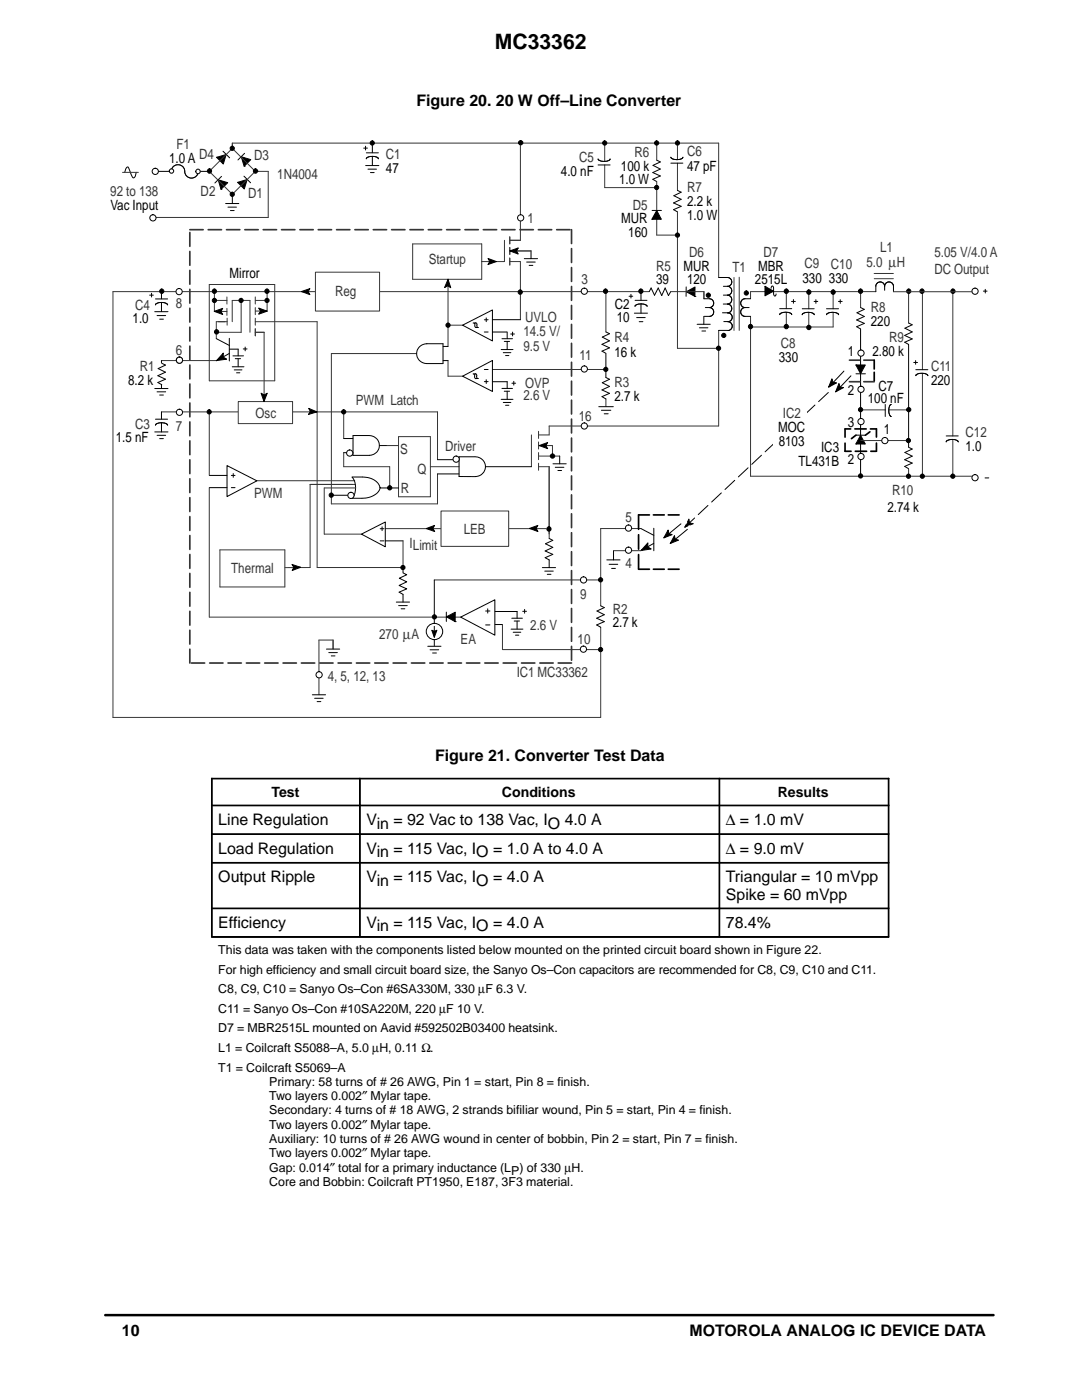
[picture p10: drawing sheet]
<svg xmlns="http://www.w3.org/2000/svg" width="216mm" height="279mm" viewBox="0 0 216 279" stroke-linecap="round" stroke-linejoin="round" font-family="sans-serif">
<path d="M21 262.5h177.2" fill="none" stroke="#000" stroke-width=".5"/>
<path d="M24.9 34.4l.3-.9 .3-.2 .9 2 .2 .2a1.25 1.25 0 0 0 .6-1.1" fill="none" stroke="#000" stroke-width=".2"/>
<path d="M32.2 82.2h55.1" fill="none" stroke="#363539" stroke-width=".2"/>
<path d="M47.5 80.1h10.9v4.4h-10.9z" fill="#fff"/>
<path d="M22.5 58.2h107M47.5 80.1h10.9v4.4h-10.9z" fill="none" stroke="#363539" stroke-width=".2"/>
<path d="M62.9 54.3h12.8v7.8h-12.8z" fill="#fff"/>
<g fill="none" stroke="#363539" stroke-width=".2">
<path d="M24.4 34.4h3.2M46.4 28.6v1M46.4 28.6h97v26.8M50.9 34.2h2.6v9.2h-22.3M103.8 28.6v19.4h-2.1M41.8 56.8h13v19.2h-13zM42.8 58.2v3.9M43.2 60h2.1M45.3 59.3v1.4M48.1 60v6.3h-4.9M50.9 60h2.2M50.9 59.3v1.4"/>
<path d="M53.3 58.2v3.9M62.9 54.3h12.8v7.8h-12.8zM82.3 48.7h13.8v7h-13.8zM89.4 55.7v13.4M100.7 48v4.2h-4.6M101.7 52.2h2.1v11.6M101.7 50.1h4.3M101.7 47.3v1.4M101.7 49.4v1.4M101.7 51.5v1.4M120.9 58.2v8M140.5 58.2v1.4"/>
<path d="M146.5 55.4v10.5M147.5 55.3v10.6M174.8 58.2h-25v1.4M32.2 72h11M43.2 62.2h2.1M45.3 61.5v1.4M45.3 64.2h-2.1v3.4M45.3 63.5v1.4M46.3 64.2v-4.2h3.6v6.3M50.9 64.2h12.4v49.1M50.9 66.3h1.8v12.7M50.9 62.1h2.2"/>
<path d="M50.9 61.4v1.4M50.9 63.5v1.4M50.9 65.6v1.4M83.1 70.6h-17v30h21.2v-6M89.4 72v3.1h5.3M89.4 64.9h5.3M97.7 73.7h22.8M120.9 79.6v1.6M143.4 65.9v19.1h-33.8v1.8h-2.1M149.8 63.1v31.9M149.8 65.3h16.4M41.8 82.2v12.7"/>
<path d="M41.8 97.3v25.9h54.3M50.1 95.9h20.7M64.7 97.4v9.2h7.4M68.6 82.2v5.3M68.6 90.3v2.8h9.2v4.3M70.9 96.7h-9v16.6h-5.1M77.1 88.9h2.4M79.5 87.1h6.4v12h-6.4zM85.9 93.1h5.7M87.3 82.2v9.5M106 86.8v6.3M107.5 88.9h2.7v2.1"/>
<path d="M107.5 93.1h2.1v14.3M107.5 91h4.2M107.5 86.1v1.4M107.5 88.2v1.4M107.5 90.3v1.4M107.5 92.4v1.5M43.9 109.7h12.9v7.4h-12.9zM76.6 105.5h32.4M86.7 115.7h33.2M119.9 105.5v15.4M66.5 129.5v-1.8h-2.9v11M100.3 129.6h19.6"/>
<path d="M119.9 125.2v18"/>
</g>
<g fill="none" stroke="#000" stroke-width=".2">
<path d="M31 34.2h2.7M34.3 33.7l.6-.7a1.36 1.36 0 0 1 1.8 .6l.2 .6M36.9 34.2a1.35 1.35 0 0 0 1 1.3 1.35 1.35 0 0 0 1.6-.8M40 34.2h1.9M73 33h2.6M73.1 30.5h2.4M73.1 31.7h.1M73.4 33.8h1.7M73.9 34.4h.8M74.3 28.6v1.9M74.3 31.2v1.8M74.3 31.2l.8 .1 .4 .3"/>
<path d="M74.3 31.2l-.9 .2-.3 .3M75.5 31.6h.1M75.5 31.6v.1M31 59.7h2.4M32.2 58.2v1.4M104.6 51.6h2.7M105.1 52.3h1.7M105.6 53h.7M106 50.1v1.5M126.7 59.9h2.4M127.9 58.5v1.4M30.9 62.2h2.6"/>
<path d="M30.9 77.5h2.6M31 60.9a1.75 1.75 0 0 1 2.4-.1v.1M31.3 63h1.8M31.3 78.2h1.8M31.9 63.7h.7M31.9 78.8h.7M32.2 60.4v1.8M32.2 72v.4M32.2 76.7v.8M43.2 67.6l2.6 1.3M44 71.5l-.8 .5M45.8 67.5v4.5"/>
<path d="M45.8 70.5l-2.6 1.5M45.8 69.7h1.7M126.6 62.5h2.6M127 63.4h1.7M127.5 64.2h.8M127.9 60.6v1.9M127.9 60.6l.8 .2 .4 .3M127.9 60.6l-.8 .2-.4 .3M30.9 86.2h2.6M31 83.7h2.4M31.1 84.7l-.1 .2M31.1 84.7h.1"/>
<path d="M31.3 86.9h1.8M31.9 87.5h.7M32.2 82.2v1.4M32.2 84.4v1.8M32.2 84.4l.8 .1 .4 .4M32.2 84.4l-1.1 .3M87.3 94.6h4.3M87.3 91.7h4.3M91.6 91.2v3.9h3.3M91.6 91.2h3.2M94.8 91.2a1.97 1.97 0 0 1 2.1 1.9 1.97 1.97 0 0 1-2.1 2M96.9 93.1h9.1"/>
<path d="M86.7 115.7v8.7M65.1 129.5h2.7M65.6 130.2h1.7M66.1 130.9h.7M86.2 125.8l.5 .2 .5-.2-.5 1.4zM86.7 125v2.2M86.7 127.6v1.3"/>
<circle cx="34.2" cy="34.1" r=".44"/>
<circle cx="39.5" cy="34.2" r=".45"/>
<circle cx="86.7" cy="126" r="1.63"/>
</g>
<path d="M37.9 45.8h76.1M114 132.3h-76.1" fill="none" stroke="#363539" stroke-width=".34" stroke-dasharray="2.7 1"/>
<path d="M114 45.8v86.5M37.9 132.3v-86.5" fill="none" stroke="#363539" stroke-width=".34" stroke-dasharray="2.8 1"/>
<path d="M86.2 125.8l.5 .2 .5-.2-.5 1.4z" fill="#000"/>
<g fill="#000" stroke="#000" stroke-width=".2">
<path d="M44.6 70.5l-.1 .8 .7 .4-2 .3z" fill-rule="evenodd"/>
<circle cx="74.3" cy="28.5" r=".42"/>
</g>
<circle cx="35.7" cy="58.2" r=".62" fill="#fff"/>
<circle cx="35.7" cy="58.2" r=".62" fill="none" stroke="#000" stroke-width=".2"/>
<circle cx="35.8" cy="71.9" r=".62" fill="#fff"/>
<circle cx="35.8" cy="71.9" r=".62" fill="none" stroke="#000" stroke-width=".2"/>
<circle cx="35.8" cy="71.9" r=".62" fill="#fff"/>
<circle cx="35.8" cy="71.9" r=".62" fill="none" stroke="#000" stroke-width=".2"/>
<circle cx="35.8" cy="82.3" r=".62" fill="#fff"/>
<g fill="none" stroke="#000" stroke-width=".2">
<path d="M152.6 57.2h.1M153.9 57.5l.1-.4h.2l.3 1.9h.2l.2-.3M96.8 122h6.4M96.8 124.6h3.5"/>
<circle cx="35.8" cy="82.3" r=".62"/>
</g>
<path d="M152.6 57.2l1.8 .9-1.8 .9z" fill="#000" stroke="#000" stroke-width=".2"/>
<path d="M92.3 75.1l6 3v-6.2z" fill="#fff"/>
<path d="M92.3 75.1l6-3.2v6.2zM94.4 74.6h.6M94.5 74.6l.2 .3a.48 .48 0 0 0 .3 .7M94.8 74.6l.3 .1v.6l.2 .2M94.9 75.5h.6M96.6 76.2h.8M96.6 73.7h.8M97 75.8v.7M98.2 76.2h3" fill="none" stroke="#000" stroke-width=".2"/>
<path d="M92.3 64.9l6-3v6.1z" fill="#fff"/>
<path d="M92.3 64.9l6-3v6.1zM94.4 64.5h.6M94.6 64.5l.2 .3a.38 .38 0 0 0 .3 .6M94.9 64.4l.2 .1 .1 .6 .1 .3M94.9 65.4h.6M96.6 63.8h.8M96.6 66.3h.8M97 63.4v.8M98.2 63.8h5.6M98.2 66.3h2.9" fill="none" stroke="#000" stroke-width=".2"/>
<path d="M45.3 92.9v6.2l6-3.1z" fill="#fff"/>
<g fill="none" stroke="#000" stroke-width=".2">
<path d="M48.7 33.2h.1M48.8 30.6l-1.3 1.3M85.1 68.6h3.3v4h-3.2a1.98 1.98 0 0 1-2.1-2 1.98 1.98 0 0 1 2.1-2M88.4 69.1h1M88.4 72h1M120.9 70.6v4.7l.7 .4-1.4 .7 1.4 .7-1.5 .7 1.5 .7-1.5 .7 .8 .4M120.9 66.2l.7 .4-1.4 .7 1.4 .7-1.5 .7 1.5 .7-1.5 .7 .8 .4M41.8 94.9h3.5M41.8 97.3h3.5M45.3 92.9l6 3.1-6 3.1zM46.2 94.9h.7M46.2 97.3h.7"/>
<path d="M46.5 94.5v.8M66.1 98.8h4.6M68.6 90.3h1.8M68.6 87.5h1.8M70.3 95.2a3.5 3.5 0 0 1 0 4.2 9 9 0 0 0 3.3-.1 2.86 2.86 0 0 0 2.3-2M70.3 95.2h2a3.3 3.3 0 0 1 3.5 2.1M73.6 90.9a1.98 1.98 0 0 0 2.1-2 1.98 1.98 0 0 0-2.1-2h-3.1l-.1 4h3.3M75.7 88.9h1.4M75.9 97.4h3.6M80.4 113.3v1l.8 .4-1.5 .7 1.5 .7-1.6 .7 1.6 .7-1.6 .7 .8 .4"/>
</g>
<g fill="#000" stroke="#000" stroke-width=".2">
<path d="M48.1 31.3l1.9 .6-1.3 1.3z"/>
<circle cx="42.8" cy="58.1" r=".43"/>
<circle cx="42.8" cy="60" r=".42"/>
<circle cx="48.1" cy="60" r=".42"/>
<circle cx="53.3" cy="58.1" r=".43"/>
<circle cx="53.3" cy="60" r=".42"/>
<circle cx="43.2" cy="66.2" r=".43"/>
<circle cx="41.7" cy="82.2" r=".42"/>
<circle cx="66.1" cy="98.8" r=".42"/>
<circle cx="68.6" cy="82.2" r=".42"/>
</g>
<path d="M64.7 97.4h6.3" fill="none" stroke="#363539" stroke-width=".2"/>
<path d="M72.1 106.6l4.8-2.4v4.9z" fill="#fff"/>
<path d="M72.1 106.6l4.8-2.4v4.9zM75.9 107.9h.7M75.9 105.5h.7M76.2 105.1v.8M76.9 107.9h3.5M80.4 118.6v1.6M79.1 120.2h2.6M79.5 120.9h1.8M80 121.5h.8" fill="none" stroke="#000" stroke-width=".2"/>
<path d="M80.4 107.9v5.4h-17.1" fill="none" stroke="#363539" stroke-width=".2"/>
<circle cx="80.4" cy="113.3" r=".42" fill="#000" stroke="#000" stroke-width=".2"/>
<circle cx="70" cy="98.9" r=".62" fill="#fff"/>
<g fill="none" stroke="#000" stroke-width=".2">
<path d="M85.4 129h2.6M85.8 129.7h1.7M86.3 130.3h.8"/>
<circle cx="70" cy="98.9" r=".62"/>
</g>
<circle cx="63.7" cy="134.7" r=".62" fill="#fff"/>
<g fill="none" stroke="#000" stroke-width=".2">
<path d="M108.2 113.3h2.7M108.7 114h1.7M109.2 114.6h.7M109.6 107.5l.7 .3-1.5 .7 1.5 .7-1.5 .8 1.5 .6-1.5 .7 .8 .4v1.6M62.3 138.7h2.7M62.8 139.4h1.7M63.3 140h.7"/>
<circle cx="63.7" cy="134.7" r=".62"/>
</g>
<path d="M100.3 124.6v5" fill="none" stroke="#363539" stroke-width=".2"/>
<g fill="#000" stroke="#000" stroke-width=".2">
<circle cx="86.7" cy="123.1" r=".42"/>
<circle cx="119.8" cy="129.6" r=".42"/>
</g>
<path d="M88 102h13.5v7h-13.5z" fill="#fff"/>
<path d="M88 102h13.5v7h-13.5z" fill="none" stroke="#363539" stroke-width=".2"/>
<g fill="#000" stroke="#000" stroke-width=".2">
<circle cx="110.2" cy="91" r=".43"/>
<circle cx="109.5" cy="105.6" r=".43"/>
</g>
<path d="M110.3 92.6h2.7M110.8 93.3h1.7M111.3 93.9h.8M111.7 91v1.6" fill="none" stroke="#000" stroke-width=".2"/>
<circle cx="116.4" cy="129.6" r=".62" fill="#fff"/>
<circle cx="116.4" cy="129.6" r=".62" fill="none" stroke="#000" stroke-width=".2"/>
<circle cx="116.4" cy="115.7" r=".62" fill="#fff"/>
<circle cx="116.4" cy="115.7" r=".62" fill="none" stroke="#000" stroke-width=".2"/>
<circle cx="116.6" cy="85" r=".62" fill="#fff"/>
<circle cx="116.6" cy="85" r=".62" fill="none" stroke="#000" stroke-width=".2"/>
<circle cx="116.6" cy="73.6" r=".62" fill="#fff"/>
<circle cx="116.6" cy="73.6" r=".62" fill="none" stroke="#000" stroke-width=".2"/>
<circle cx="116.6" cy="58.1" r=".62" fill="#fff"/>
<circle cx="116.6" cy="58.1" r=".62" fill="none" stroke="#000" stroke-width=".2"/>
<circle cx="103.9" cy="43.5" r=".62" fill="#fff"/>
<g fill="none" stroke="#000" stroke-width=".2">
<path d="M125.5 59.1h.8M125.9 58.7v.8M101.9 66.7h.8M102.1 76.5h.8M102.3 66.3v.7M102.5 76.1v.8M155.6 61.6h2.4M155.6 62.8a1.69 1.69 0 0 1 2.4 0M196.6 95.4h.7M104.3 122h.8M104.7 121.6v.8"/>
<circle cx="103.9" cy="43.5" r=".62"/>
</g>
<g fill="#000" stroke="#000" stroke-width=".2">
<circle cx="120.8" cy="58.1" r=".43"/>
<circle cx="127.9" cy="58.1" r=".43"/>
<circle cx="156.9" cy="58.1" r=".43"/>
<circle cx="89.4" cy="64.9" r=".42"/>
<circle cx="120.9" cy="73.7" r=".42"/>
<circle cx="156.9" cy="65.2" r=".43"/>
</g>
<path d="M156.9 58.2v3.4M156.9 62.3v3" fill="none" stroke="#363539" stroke-width=".2"/>
<circle cx="194.6" cy="95.3" r=".62" fill="#fff"/>
<circle cx="194.6" cy="95.3" r=".62" fill="none" stroke="#000" stroke-width=".2"/>
<circle cx="194.6" cy="58.1" r=".62" fill="#fff"/>
<g fill="none" stroke="#000" stroke-width=".2">
<path d="M43.2 31.4h.1M44.1 37.8h.1M44.2 35.2l-1.3 1.3M44.5 30.2l1.3 1.3M47.4 36.4h.1M48.7 35.2l1.3 1.3M140.5 59.6h1.1a.88 .88 0 0 1 .8 .9 .88 .88 0 0 1-.8 .9M143.4 55.4h1.8a.89 .89 0 0 1 .8 .8 .89 .89 0 0 1-.7 .9h-1M144.3 58.9h1M145.1 58.9h.1M145.2 57.1a.89 .89 0 0 1 .8 .9 .89 .89 0 0 1-.7 .9M145.3 58.9a.89 .89 0 0 1 .7 .9 .89 .89 0 0 1-.8 .9"/>
<path d="M149.8 59.6h-1.2a.88 .88 0 0 0-.8 .9 .88 .88 0 0 0 .8 .9M196.2 58.1h.8M196.6 57.7v.8M139.1 64.7h2.6M139.6 65.4h1.7M140.1 66.1h.7M140.4 63.2v1.5M140.7 61.4h.9M141.6 61.4a.88 .88 0 0 1 .8 .9 .88 .88 0 0 1-.8 .8h-1.1M144.2 62.4h1M144.3 60.7h.9M144.4 64.2h1"/>
<path d="M145.2 62.4l.5 .2 .4 .5-.1 .7-.6 .4M145.2 60.7a.89 .89 0 0 1 .8 .8 .89 .89 0 0 1-.7 .9M145.2 62.4l-.1 .1M145.4 64.2l.5 .3 .2 .3v.5l-.2 .4-.6 .3-1.9-.1M145.4 64.2h-.1M148.6 61.4a.88 .88 0 0 0-.8 .9 .88 .88 0 0 0 .8 .8h1.2M148.6 61.4h.9"/>
<circle cx="194.6" cy="58.1" r=".62"/>
</g>
<g fill="#000" stroke="#000" stroke-width=".2">
<path d="M43.2 31.4l1.9-.6-.5 1.9zM43.5 35.9l1.9 .6-1.3 1.3zM47.4 36.4l1.9-.6-.6 1.9z"/>
<circle cx="141.3" cy="58.9" r=".42"/>
<circle cx="148.9" cy="58.5" r=".42"/>
<circle cx="144.4" cy="66.9" r=".42"/>
</g>
<circle cx="30.5" cy="43.5" r=".62" fill="#fff"/>
<circle cx="30.5" cy="43.5" r=".62" fill="none" stroke="#000" stroke-width=".2"/>
<circle cx="31" cy="34.2" r=".62" fill="#fff"/>
<g fill="none" stroke="#000" stroke-width=".2">
<path d="M46.4 38.8v1.8M45 40.6h2.7M45.5 41.3h1.7M46 42h.7M60.2 58.2h.2M61.4 58.2h-1.2M89.4 55.7v.3M89.4 55.8v1.1M101.7 50.1h.3M101.8 50.1h1.1M42.8 62.1l.2 .1M42.8 62.1h1.2"/>
<path d="M52.1 62.1h1.1M52.7 78.9v1.2M52.7 79.9v.2M53.1 62.1h.2M62 82.1l1.2 .1M63 82.2h.2M107.6 88.9h1.2M59.7 113.2h.3M59.9 113.2l-1.2 .1M85.1 105.5h.2M86.3 105.5h-1.2M105.7 105.5h.2"/>
<path d="M106.9 105.5h-1.2"/>
<circle cx="31" cy="34.2" r=".62"/>
</g>
<path d="M41.8 34.2l4.6-4.6 4.5 4.6-4.5 4.6z" fill="none" stroke="#363539" stroke-width=".2"/>
<g fill="#000" stroke="#000" stroke-width=".2">
<path d="M60.2 58.2l1.6-.6-.3 .6 .3 .6z" fill-rule="evenodd"/>
<path d="M89.4 55.7l.5 1.7-.5-.4-.7 .4z" fill-rule="evenodd"/>
<path d="M101.7 50.1l1.7-.6-.3 .6 .3 .6z" fill-rule="evenodd"/>
<path d="M42.8 62.1l1.6-.6-.3 .7 .3 .6z" fill-rule="evenodd"/>
<path d="M51.6 61.5l1.7 .6-1.7 .6 .4-.6z" fill-rule="evenodd"/>
<path d="M52.1 78.5l.6 .3 .6-.3-.6 1.6z" fill-rule="evenodd"/>
<path d="M61.6 81.5l1.6 .7-1.7 .5 .4-.6z" fill-rule="evenodd"/>
<path d="M107.6 88.9l1.7-.6-.4 .6 .4 .6z" fill-rule="evenodd"/>
<path d="M58.3 112.6l1.7 .6-1.7 .7 .3-.7z" fill-rule="evenodd"/>
<path d="M85.1 105.5l1.6-.6-.3 .6 .3 .6z" fill-rule="evenodd"/>
<path d="M105.7 105.5l1.6-.6-.3 .6 .3 .6z" fill-rule="evenodd"/>
<circle cx="41.8" cy="34.1" r=".43"/>
<circle cx="46.3" cy="29.6" r=".42"/>
<circle cx="46.3" cy="38.8" r=".42"/>
<circle cx="51" cy="34.1" r=".43"/>
</g>
<circle cx="91" cy="91.6" r=".62" fill="#fff"/>
<g fill="none" stroke="#000" stroke-width=".2">
<path d="M72.6 29.6h.7M72.9 29.2v.7M136.9 57.3v1.8M138.7 59.2h.1M158.3 59.8v.7M48.5 69.6h.8M48.9 69.3v.7M157.9 60.2h.8M121.1 111.7h2.6M121.5 112.6h1.8M122 113.4h.8M122.4 109.9v1.8"/>
<path d="M127.9 105.5l2.6 1.3M128.7 109.4l-.8 .5M130.5 105.4v4.5M130.5 108.4l-2.6 1.5M89.1 122.2v1.8M90.8 124.1h.1M119.9 120.9l.7 .4-1.5 .6 1.5 .8-1.5 .7 1.5 .7-1.5 .6 .8 .5"/>
<circle cx="91" cy="91.6" r=".62"/>
</g>
<g fill="#000" stroke="#000" stroke-width=".2">
<path d="M136.9 58.2l1.8-.9v1.9zM89.1 123.1l1.7-.9v1.9z"/>
<path d="M129.3 108.3l-.1 .8 .7 .5-2 .3z" fill-rule="evenodd"/>
<circle cx="77.8" cy="97.4" r=".42"/>
<circle cx="119.8" cy="115.7" r=".42"/>
</g>
<path d="M22.5 58.2v85h97.4M119.9 105.5h8M122.4 109.9h5.5" fill="none" stroke="#363539" stroke-width=".2"/>
<circle cx="125.4" cy="109.8" r=".62" fill="#fff"/>
<circle cx="125.4" cy="109.8" r=".62" fill="none" stroke="#000" stroke-width=".2"/>
<circle cx="125.4" cy="105.4" r=".62" fill="#fff"/>
<g fill="none" stroke="#000" stroke-width=".2">
<path d="M119.3 32.9h2.4M119.3 31.7a1.73 1.73 0 0 0 2.4 0M131 32l.8 .3-1.5 .7 1.5 .7-1.5 .7 1.5 .7-1.5 .7 .7 .4M133.9 32.6h2.4M133.9 31.4a1.94 1.94 0 0 0 2.2 .2l.1-.1M135.2 38l.7 .4-1.4 .7 1.4 .7-1.5 .7 1.5 .7-1.5 .6 .8 .5M136.2 31.5h.1M136.3 31.4l-.1 .1M129.5 58.2l.4-.7 .7 1.4 .7-1.4 .7 1.5 .7-1.5 .7 1.5 .4-.8M130.1 43.8h.1M130.1 42h1.9M162.8 59.8v.7"/>
<path d="M167.7 59.8v.7M160.1 61.6h2.4M160.1 62.8a1.93 1.93 0 0 1 2.4-.1v.1M160.1 62.8h.1M162.4 60.2h.8M162.5 62.8h.1M164.9 61.6h2.4M164.9 62.8a1.9 1.9 0 0 1 2.4-.1v.1M164.9 62.8h.1M167.3 60.2h.7M170.8 72.8h.1M170.8 74.6h1.9"/>
<path d="M171.7 61.4l.8 .3-1.5 .7 1.5 .8-1.6 .7 1.6 .6-1.6 .7 .8 .5v29.3M133.2 106.8l-.7 .5M134.4 107.9l-.7 .6M135.9 104.5l-3.2 2.7M137.2 105.6l-3.2 2.7"/>
<circle cx="125.4" cy="105.4" r=".62"/>
</g>
<g fill="#000" stroke="#000" stroke-width=".2">
<path d="M131 42l1 1.8h-1.9zM170.8 72.8h1.9l-1 1.8z"/>
<path d="M133.3 105.8l.1 .7 .7 .2-1.6 .6z" fill-rule="evenodd"/>
<path d="M134.6 106.9l.1 .7 .7 .2-1.7 .7z" fill-rule="evenodd"/>
<circle cx="103.9" cy="28.5" r=".43"/>
<circle cx="120.7" cy="28.5" r=".42"/>
<circle cx="131" cy="28.5" r=".42"/>
<circle cx="131" cy="37.4" r=".42"/>
<circle cx="135.2" cy="28.5" r=".42"/>
<circle cx="135.2" cy="46.9" r=".42"/>
<circle cx="161.4" cy="58.3" r=".43"/>
<circle cx="166.2" cy="58.3" r=".43"/>
<circle cx="171.7" cy="58.1" r=".43"/>
<circle cx="143.4" cy="69.5" r=".42"/>
<circle cx="149.8" cy="65.2" r=".43"/>
<circle cx="161.4" cy="65.3" r=".43"/>
</g>
<path d="M127.4 102.8h8.2M127.4 113.6h8.2" fill="none" stroke="#000" stroke-width=".34" stroke-dasharray="2.2 .8"/>
<path d="M127.4 102.8v10.8" fill="none" stroke="#000" stroke-width=".34" stroke-dasharray="2.9 1.1"/>
<path d="M136.7 105.2l28.7-27" fill="none" stroke="#000" stroke-width=".2" stroke-dasharray="2.7 1"/>
<path d="M137.5 103.6l.1 .7 .7 .2-1.6 .7z" fill="#000"/>
<path d="M136.7 105.2l1.6-.7M137.5 103.6l-.8 1.6" fill="none" stroke="#000" stroke-width=".2" stroke-dasharray="1.3 .5" stroke-dashoffset=".6"/>
<path d="M137.6 104.3l-.1-.7M138.3 104.5l-.7-.2" fill="none" stroke="#000" stroke-width=".2" stroke-dasharray=".5 .2" stroke-dashoffset=".3"/>
<g fill="none" stroke="#363539" stroke-width=".2">
<path d="M120.7 28.6v3.6M120.7 32.9v4.5h10.3M131 28.6v3.4M131 36.2v10.7h4.2M135.2 28.6v3.3M135.2 32.6v5.4M133.8 58.2h6.6M135.2 42.3v27.2h8.2M161.4 58.2v3.4M166.2 58.2v3.4M171.7 58.2v3.2M161.4 62.3v3"/>
<path d="M166.2 62.3v3"/>
</g>
<circle cx="171.8" cy="70.5" r=".62" fill="#fff"/>
<g fill="none" stroke="#000" stroke-width=".2">
<path d="M181.3 64.5l.7 .3-1.4 .7 1.4 .7-1.5 .7 1.5 .7-1.5 .7 .8 .4v20.5l.7 .4-1.4 .7 1.4 .7-1.5 .7 1.5 .7-1.5 .7 .8 .4M182.3 72.3h.8M182.7 72v.7M182.7 73.8h2.4M185 74.8h.1M185 74.8l-.6-.3h-.9l-.5 .2-.3 .3M185 74.8l.1 .2M176.6 80.7v2.4M177.8 80.7a1.79 1.79 0 0 0 0 2.4M188.8 87h2.4M188.8 88.2a1.8 1.8 0 0 1 2.4-.1v.1"/>
<circle cx="171.8" cy="70.5" r=".62"/>
</g>
<path d="M174.4 71.9h-4.9M174.4 76.2h-4.9" fill="none" stroke="#363539" stroke-width=".34" stroke-dasharray="2.1 .8"/>
<path d="M174.4 71.9v4.2" fill="none" stroke="#000" stroke-width=".34" stroke-dasharray="1.8 .7"/>
<path d="M181.3 58.2v6.3M184.1 58.2v15.6M190.1 58.2v28.8M184.1 74.5v20.5M149.8 95h44.2M171.7 81.8h4.9M177.4 81.8h4M190.1 87.7v7.3" fill="none" stroke="#363539" stroke-width=".2"/>
<g fill="#000" stroke="#000" stroke-width=".2">
<circle cx="181.3" cy="58.1" r=".43"/>
<circle cx="184" cy="58.1" r=".43"/>
<circle cx="190.1" cy="58.1" r=".43"/>
<circle cx="171.7" cy="81.8" r=".42"/>
<circle cx="171.7" cy="95" r=".42"/>
</g>
<path d="M168.6 85.6h6.3M174.9 90.1h-6.3" fill="none" stroke="#000" stroke-width=".34" stroke-dasharray="2.3 .8" stroke-dashoffset="1.1"/>
<path d="M168.6 90.1v-4.5M174.9 85.6v4.5" fill="none" stroke="#000" stroke-width=".34" stroke-dasharray="3.2 1.2" stroke-dashoffset="1.6"/>
<circle cx="171.8" cy="77.7" r=".62" fill="#fff"/>
<circle cx="171.8" cy="77.7" r=".62" fill="none" stroke="#000" stroke-width=".2"/>
<circle cx="171.8" cy="84.1" r=".62" fill="#fff"/>
<circle cx="171.8" cy="84.1" r=".62" fill="none" stroke="#000" stroke-width=".2"/>
<circle cx="171.8" cy="91.1" r=".62" fill="#fff"/>
<g fill="none" stroke="#000" stroke-width=".2">
<path d="M166 76.7l-.7 .6M167.4 77.6l-.7 .6M168.4 74.1l-2.9 3M169.8 75l-2.9 3M170.8 88.6h.1M170.8 86.8l1.9 .1"/>
<circle cx="171.8" cy="91.1" r=".62"/>
</g>
<g fill="#000" stroke="#000" stroke-width=".2">
<path d="M171.7 86.9l1 1.7h-1.9z"/>
<path d="M166 75.6l.2 .7 .7 .1-1.6 .9z" fill-rule="evenodd"/>
<path d="M167.4 76.5l.2 .7 .7 .2-1.6 .8z" fill-rule="evenodd"/>
<circle cx="181.3" cy="87.9" r=".42"/>
<circle cx="181.3" cy="95" r=".42"/>
</g>
<path d="M171.7 87.9h9.5M181.3 93.6v1.4" fill="none" stroke="#363539" stroke-width=".2"/>
<circle cx="176.6" cy="87.9" r=".62" fill="#fff"/>
<g fill="none" stroke="#000" stroke-width=".2">
<path d="M176.5 57.9v-.9a.89 .89 0 0 1 .9-.7 .89 .89 0 0 1 .9 .8v1.1M176.5 57.1a.89 .89 0 0 0-.8-.8 .89 .89 0 0 0-.9 .7v1.2"/>
<circle cx="176.6" cy="87.9" r=".62"/>
</g>
<g fill="#000" stroke="#000" stroke-width=".2">
<circle cx="181.3" cy="81.8" r=".42"/>
<circle cx="184" cy="95" r=".42"/>
<circle cx="190.1" cy="95" r=".42"/>
</g>
<path d="M170.8 86.8l-.9 .7M173.6 86.2l-.9 .7" fill="none" stroke="#000" stroke-width=".34"/>
<path d="M174.4 54.6h3.9M174.4 55.6h3.9M178.3 58.2h15.6" fill="none" stroke="#363539" stroke-width=".2"/>
<path d="M154.3 80.2h6.8v8.7h-6.8z" fill="#fff"/>
<g fill="none" stroke="#000" stroke-width=".2">
<path d="M29.9 58.9h.7M30.2 58.5v.8M97.8 52.2h1.2M98.8 52.2h.2M46.3 73.2h2.4M46.5 71h2.1M46.7 73.8h1.6M46.9 71.6h1.1M47.2 74.4h.7M47.5 69.7v1.3M47.5 71.6v1.6M100 79.7h2.4"/>
<path d="M100 69.8h2.4M100.2 77.5h2.1M100.2 67.6h2.1M100.4 70.4h1.5M100.6 78.1h1.1M100.6 68.1h1.1M100.9 71h.6M101.2 66.3v1.3M101.2 68.2v1.5M101.2 76.2v1.3M101.2 78.1v1.6M100.4 80.3h1.5"/>
<path d="M100.9 80.9h.6M102 125.6h2.3M102.1 123.4h2.1M102.4 126.2h1.5M102.6 123.9h1.1M102.9 126.8h.6M103.2 122v1.4M103.2 124v1.5"/>
</g>
<g fill="#000" stroke="#000" stroke-width=".2">
<path d="M97.4 51.6l1.6 .6-1.6 .6 .3-.6z" fill-rule="evenodd"/>
<circle cx="32.3" cy="58.1" r=".43"/>
</g>
<path d="M91.9 123.2l6.8-3.5v7.1z" fill="#fff"/>
<path d="M119.5 81.2h2.9M120 81.9h1.9M120.6 82.6h.8M91.9 123.2l6.8-3.5v7.1zM96.9 124.7h.9M96.9 121.9h.9M97.3 121.5v.9" fill="none" stroke="#000" stroke-width=".2"/>
<circle cx="69.8" cy="90.4" r=".62" fill="#fff"/>
<g fill="none" stroke="#000" stroke-width=".2">
<path d="M32.3 72.5l.7 .4-1.4 .7 1.4 .7-1.5 .7 1.5 .7-1.5 .6 .8 .5"/>
<circle cx="69.8" cy="90.4" r=".62"/>
</g>
<g fill="#000" stroke="#000" stroke-width=".2">
<path d="M42.2 155.3h.1v5.4h-.1z" fill-rule="evenodd"/>
<path d="M42.2 155.3h29.5v.2h-29.5z" fill-rule="evenodd"/>
<path d="M71.7 155.3h.2v5.4h-.2z" fill-rule="evenodd"/>
<path d="M71.7 155.3h71.8v.2h-71.8z" fill-rule="evenodd"/>
<path d="M143.5 155.3h.1v5.4h-.1z" fill-rule="evenodd"/>
<path d="M143.5 155.3h33.9v.2h-33.9z" fill-rule="evenodd"/>
<path d="M177.2 155.3h.2v5.4h-.2z" fill-rule="evenodd"/>
<path d="M42.2 160.7h.1v5.7h-.1z" fill-rule="evenodd"/>
<path d="M42.2 160.7h29.5v.1h-29.5z" fill-rule="evenodd"/>
<path d="M42.2 166.4h.1v5.7h-.1z" fill-rule="evenodd"/>
<path d="M42.2 166.4h29.5v.1h-29.5z" fill-rule="evenodd"/>
<path d="M42.2 172.1h.1v9.1h-.1z" fill-rule="evenodd"/>
<path d="M42.2 172.1h29.5v.2h-29.5z" fill-rule="evenodd"/>
<path d="M71.7 160.7h.2v5.7h-.2z" fill-rule="evenodd"/>
<path d="M71.7 160.7h71.8v.1h-71.8z" fill-rule="evenodd"/>
<path d="M71.7 166.4h.2v5.7h-.2z" fill-rule="evenodd"/>
<path d="M71.7 166.4h71.8v.1h-71.8z" fill-rule="evenodd"/>
<path d="M71.7 172.1h.2v9.1h-.2z" fill-rule="evenodd"/>
<path d="M71.7 172.1h71.8v.2h-71.8z" fill-rule="evenodd"/>
<path d="M143.5 160.7h.1v5.7h-.1z" fill-rule="evenodd"/>
<path d="M143.5 160.7h33.9v.1h-33.9z" fill-rule="evenodd"/>
<path d="M143.5 166.4h.1v5.7h-.1z" fill-rule="evenodd"/>
<path d="M143.5 166.4h33.9v.1h-33.9z" fill-rule="evenodd"/>
<path d="M143.5 172.1h.1v9.1h-.1z" fill-rule="evenodd"/>
<path d="M143.5 172.1h33.9v.2h-33.9z" fill-rule="evenodd"/>
<path d="M177.2 160.7h.2v5.7h-.2z" fill-rule="evenodd"/>
<path d="M177.2 166.4h.2v5.7h-.2z" fill-rule="evenodd"/>
<path d="M177.2 172.1h.2v9.1h-.2z" fill-rule="evenodd"/>
<path d="M42.2 181.2h.1v5.7h-.1z" fill-rule="evenodd"/>
<path d="M42.2 181.2h29.5v.2h-29.5z" fill-rule="evenodd"/>
<path d="M42.2 186.9h135.2v.2h-135.2z" fill-rule="evenodd"/>
<path d="M71.7 181.2h.2v5.7h-.2z" fill-rule="evenodd"/>
<path d="M71.7 181.2h71.8v.2h-71.8z" fill-rule="evenodd"/>
<path d="M143.5 181.2h.1v5.7h-.1z" fill-rule="evenodd"/>
<path d="M143.5 181.2h33.9v.2h-33.9z" fill-rule="evenodd"/>
<path d="M177.2 181.2h.2v5.7h-.2z" fill-rule="evenodd"/>
<circle cx="103.8" cy="58.3" r=".43"/>
</g>
<text font-size="4.2" x="98.7" y="9.8">MC33362</text>
<g font-size="3.2">
<text x="83.1" y="21.2">Figure 20. 20 W Off–Line Converter</text>
<text x="86.8" y="151.8">Figure 21. Converter Test Data</text>
<text x="43.6" y="164.7">Line Regulation</text>
<text x="73.1" y="164.7">Vin = 92 Vac to 138 Vac, IO 4.0 A</text>
<text x="144.8" y="164.7">∆ = 1.0 mV</text>
<text x="43.6" y="170.4">Load Regulation</text>
<text x="73.1" y="170.4">Vin = 115 Vac, IO = 1.0 A to 4.0 A</text>
<text x="144.8" y="170.4">∆ = 9.0 mV</text>
<text x="43.6" y="176.1">Output Ripple</text>
<text x="73.1" y="176.1">Vin = 115 Vac, IO = 4.0 A</text>
<text x="144.8" y="176.1">Triangular = 10 mVpp</text>
<text x="144.8" y="179.6">Spike = 60 mVpp</text>
<text x="43.6" y="185.2">Efficiency</text>
<text x="73.1" y="185.2">Vin = 115 Vac, IO = 4.0 A</text>
<text x="144.8" y="185.2">78.4%</text>
<text x="24.3" y="266.6">10</text>
<text x="137.6" y="266.7">MOTOROLA ANALOG IC DEVICE DATA</text>
</g>
<g font-size="2.8" fill="#363539">
<text x="35.2" y="29.8">F1</text>
<text x="39.7" y="31.7">D4</text>
<text x="50.7" y="31.9">D3</text>
<text x="55.3" y="35.7">1N4004</text>
<text x="77" y="31.7">C1</text>
<text x="115.5" y="32.4">C5</text>
<text x="126.6" y="31.3">R6</text>
<text x="137.1" y="31.2">C6</text>
<text x="22" y="39.1">92 to 138</text>
<text x="40" y="39.1">D2</text>
<text x="49.5" y="39.5">D1</text>
<text x="126.3" y="41.8">D5</text>
<text x="137.1" y="38.3">R7</text>
<text x="105.3" y="44.6">1</text>
<text x="85.5" y="52.7">Startup</text>
<text x="137.5" y="51.3">D6</text>
<text x="152.3" y="51.3">D7</text>
<text x="160.5" y="53.6">C9</text>
<text x="165.8" y="53.7">C10</text>
<text x="172.9" y="53.4">5.0 µH</text>
<text x="175.6" y="50.3">L1</text>
<text x="186.5" y="51.3">5.05 V/4.0 A</text>
<text x="66.9" y="59.1">Reg</text>
<text x="116" y="56.8">3</text>
<text x="130.9" y="54">R5</text>
<text x="146.1" y="54.4">T1</text>
<text x="186.5" y="54.7">DC Output</text>
<text x="26.9" y="61.8">C4</text>
<text x="35.1" y="61.6">8</text>
<text x="104.8" y="64.2">UVLO</text>
<text x="173.8" y="62.2">R8</text>
<text x="35.1" y="70.8">6</text>
<text x="104.4" y="67.1">14.5 V/</text>
<text x="104.4" y="70">9.5 V</text>
<text x="115.7" y="71.8">11</text>
<text x="122.6" y="68.3">R4</text>
<text x="155.8" y="69.5">C8</text>
<text x="177.4" y="68.3">R9</text>
<text x="27.9" y="74">R1</text>
<text x="104.8" y="77.4">OVP</text>
<text x="122.6" y="77.2">R3</text>
<text x="185.8" y="74">C11</text>
<text x="51" y="83.3">Osc</text>
<text x="71" y="80.8">PWM Latch</text>
<text x="104.4" y="79.8">2.6 V</text>
<text x="115.5" y="84">16</text>
<text x="156.2" y="83.5">IC2</text>
<text x="26.9" y="85.6">C3</text>
<text x="35.1" y="85.9">7</text>
<text x="88.8" y="90">Driver</text>
<text x="192.7" y="87.3">C12</text>
<text x="79.9" y="90.7">S</text>
<text x="83.3" y="94.6">Q</text>
<text x="50.7" y="99.4">PWM</text>
<text x="80" y="98.4">R</text>
<text x="178" y="98.8">R10</text>
<text x="92.5" y="106.5">LEB</text>
<text x="124.8" y="104.2">5</text>
<text x="81.7" y="109.3">ILimit</text>
<text x="124.8" y="113.3">4</text>
<text x="46.1" y="114.4">Thermal</text>
<text x="115.8" y="119.6">9</text>
<text x="105.8" y="125.7">2.6 V</text>
<text x="122.3" y="122.5">R2</text>
<text x="75.7" y="127.6">270 µA</text>
<text x="91.9" y="128.6">EA</text>
<text x="115.3" y="128.6">10</text>
<text x="65.4" y="135.9">4, 5, 12, 13</text>
<text x="103.1" y="135.2">IC1 MC33362</text>
</g>
<g font-size="2.8">
<text x="33.8" y="32.5">1.0 A</text>
<text x="77" y="34.5">47</text>
<text x="111.9" y="35.1">4.0 nF</text>
<text x="123.9" y="34">100 k</text>
<text x="137.1" y="34">47 pF</text>
<text x="22" y="41.9">Vac Input</text>
<text x="123.5" y="36.8">1.0 W</text>
<text x="137.1" y="41.2">2.2 k</text>
<text x="124" y="44.6">MUR</text>
<text x="125.4" y="47.3">160</text>
<text x="137.1" y="43.9">1.0 W</text>
<text x="45.8" y="55.4">Mirror</text>
<text x="130.9" y="56.8">39</text>
<text x="136.4" y="54">MUR</text>
<text x="137.1" y="56.8">120</text>
<text x="150.6" y="56.8">2515L</text>
<text x="151.3" y="54">MBR</text>
<text x="160.1" y="56.4">330</text>
<text x="165.4" y="56.5">330</text>
<text x="26.5" y="64.6">1.0</text>
<text x="122.7" y="61.6">C2</text>
<text x="123.1" y="64.2">10</text>
<text x="173.8" y="65">220</text>
<text x="122.6" y="71.3">16 k</text>
<text x="169.2" y="71">1</text>
<text x="174.1" y="71">2.80 k</text>
<text x="25.6" y="76.7">8.2 k</text>
<text x="155.4" y="72.3">330</text>
<text x="185.8" y="76.9">220</text>
<text x="122.6" y="80.1">2.7 k</text>
<text x="169.2" y="78.9">2</text>
<text x="173.2" y="80.5">100 nF</text>
<text x="175.3" y="78.1">C7</text>
<text x="23.1" y="88.3">1.5 nF</text>
<text x="155.3" y="86.2">MOC</text>
<text x="155.4" y="88.9">8103</text>
<text x="169.2" y="85.1">3</text>
<text x="176.3" y="86.6">1</text>
<text x="159.3" y="92.9">TL431B 2</text>
<text x="163.8" y="90.2">IC3</text>
<text x="192.7" y="90.1">1.0</text>
<text x="177.1" y="102.2">2.74 k</text>
<text x="122.3" y="125.2">2.7 k</text>
<text x="54.2" y="159.1">Test</text>
<text x="100.1" y="159.1">Conditions</text>
<text x="155.2" y="159.1">Results</text>
</g>
<g font-size="2.5">
<text x="43.6" y="190.4">This data was taken with the components listed below mounted on the printed circuit board shown in Figure 22.</text>
<text x="43.6" y="194.3">For high efficiency and small circuit board size, the Sanyo Os–Con capacitors are recommended for C8, C9, C10 and C11.</text>
<text x="43.6" y="198.2">C8, C9, C10 = Sanyo Os–Con #6SA330M, 330 µF 6.3 V.</text>
<text x="43.6" y="202.1">C11 = Sanyo Os–Con #10SA220M, 220 µF 10 V.</text>
<text x="43.6" y="206">D7 = MBR2515L mounted on Aavid #592502B03400 heatsink.</text>
<text x="43.6" y="209.9">L1 = Coilcraft S5088–A, 5.0 µH, 0.11 Ω.</text>
<text x="43.6" y="213.9">T1 = Coilcraft S5069–A</text>
<text x="53.7" y="216.7">Primary: 58 turns of # 26 AWG, Pin 1 = start, Pin 8 = finish.</text>
<text x="53.7" y="219.6">Two layers 0.002″ Mylar tape.</text>
<text x="53.7" y="222.4">Secondary: 4 turns of # 18 AWG, 2 strands bifiliar wound, Pin 5 = start, Pin 4 = finish.</text>
<text x="53.7" y="225.3">Two layers 0.002″ Mylar tape.</text>
<text x="53.7" y="228.1">Auxiliary: 10 turns of # 26 AWG wound in center of bobbin, Pin 2 = start, Pin 7 = finish.</text>
<text x="53.7" y="231">Two layers 0.002″ Mylar tape.</text>
<text x="53.7" y="233.9">Gap: 0.014″ total for a primary inductance (L ) of 330 µH.</text>
<text x="53.7" y="236.7">Core and Bobbin: Coilcraft PT1950, E187, 3F3 material.</text>
<text x="102" y="234.6">P</text>
</g>
</svg>
